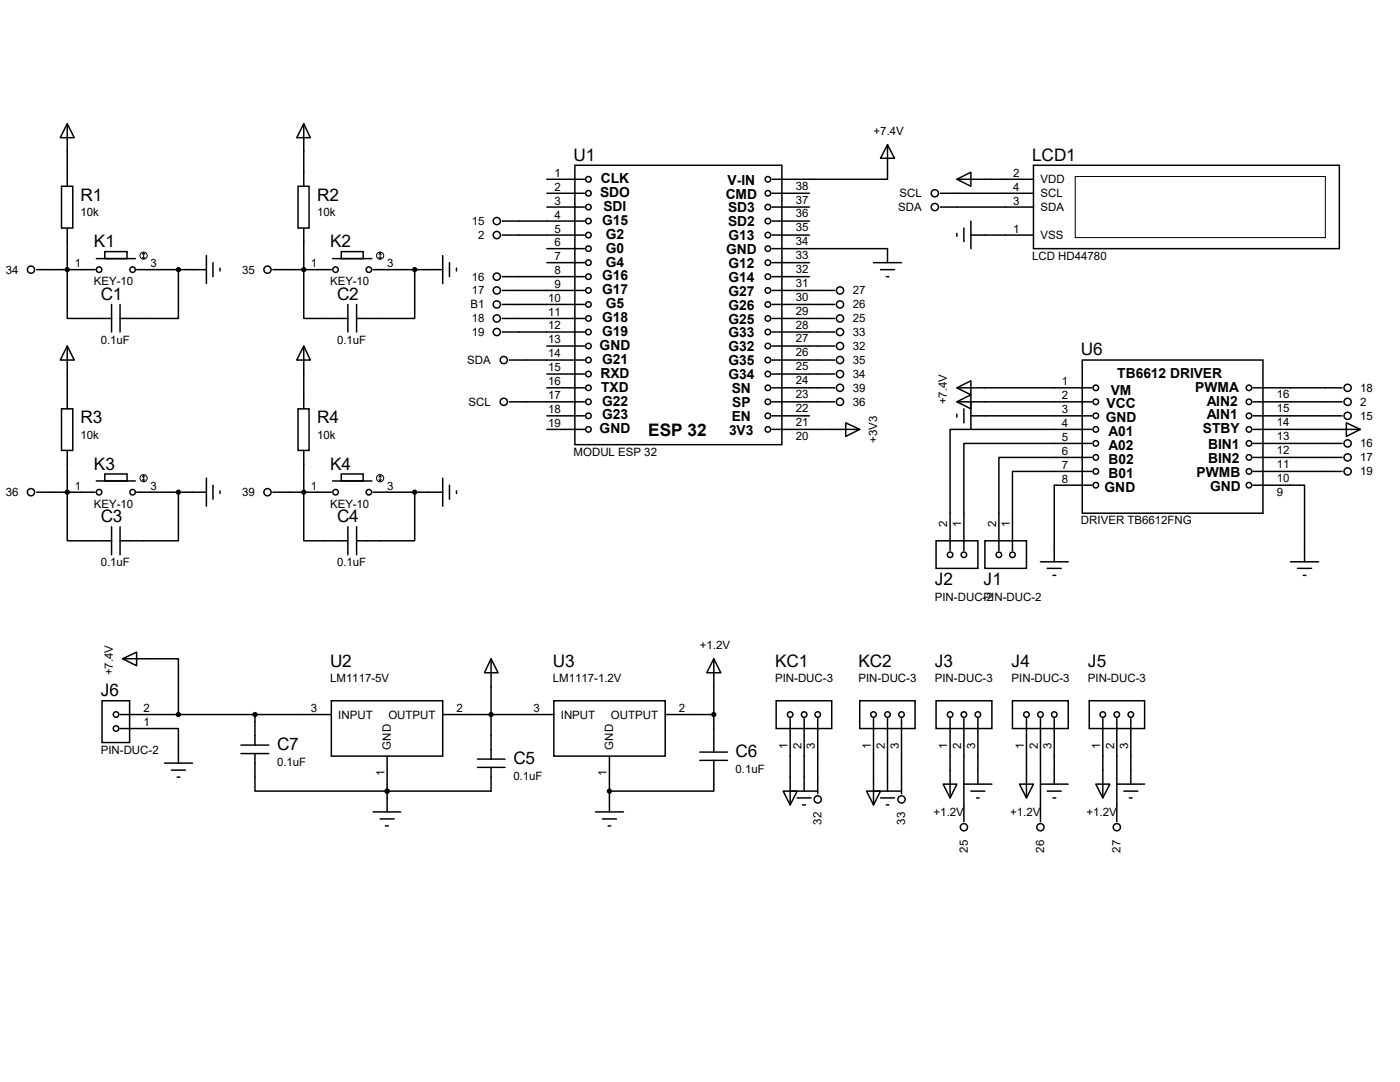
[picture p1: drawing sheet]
<svg xmlns="http://www.w3.org/2000/svg" width="279mm" height="216mm" viewBox="0 0 279 216" stroke-linecap="round" stroke-linejoin="round" font-family="sans-serif">
<g fill="none" stroke="#000" stroke-width=".3">
<path d="M12.3 37.2h2.2v8.3h-2.2zM13.4 24.7l1.4 2.8h-2.8zM13.4 24.7v12.5M59.5 37.2h2.2v8.3h-2.2zM60.6 24.7l1.3 2.8h-2.7zM60.6 24.7v12.5M109.1 35.8h7.5M109.1 38.6h7.5M114.7 33h41.3v55.7h-41.3zM154.1 38.6h7.4M177.1 28.9l1.4 2.7h-2.8zM177.1 28.9v6.9h-23"/>
<path d="M187.7 38.6h18.5M191 35.8l2.8-1.4v2.8zM191 35.8h15.2M206.2 33h61.1v16.6h-61.1zM7.3 53.8h11.7M13.4 45.5v18h8.9M19.2 51.6h7.8M20.9 50.2h4.5v1.4h-4.5zM27.3 53.8h13.9M35.6 53.8v9.7h-11.6M41.2 51v5.6M42.5 52.4v2.8"/>
<path d="M43.9 53.5v.6M54.4 53.8h11.7M60.6 45.5v18h8.8M66.4 51.6h7.8M68.1 50.2h4.4v1.4h-4.4zM74.5 53.8h13.8M82.8 53.8v9.7h-11.6M88.3 51v5.6M89.7 52.4v2.8M91.1 53.5v.6M100.2 46.9h16.4M100.2 58h16.4"/>
<path d="M100.2 55.2h16.4M100.2 44.1h16.4M109.1 49.6h7.5M109.1 41.3h7.5M109.1 52.4h7.5M154.1 49.6h23v2.8M154.1 46.9h7.4M154.1 58h12.5M154.1 55.2h7.4M154.1 44.1h7.4M154.1 41.3h7.4M154.1 52.4h7.4"/>
<path d="M174.3 52.4h5.6M175.7 53.8h2.8M176.9 55.2h.5M187.7 41.3h18.5M191 46.6v.6M192.4 45.5v2.7M193.8 46.9h12.4M193.8 44.1v5.5M13.4 69l1.4 2.8h-2.8zM13.4 69v12.6M22.3 60.7v5.6M24 60.7v5.6"/>
<path d="M60.6 69l1.3 2.8h-2.7zM60.6 69v12.6M69.4 60.7v5.6M71.2 60.7v5.6M100.2 60.7h16.4M100.2 63.5h16.4M100.2 66.3h16.4M101.6 71.8h15M109.1 74.6h7.5M109.1 69h7.5M109.1 77.4h7.5M154.1 71.8h12.5"/>
<path d="M154.1 60.7h12.5M154.1 63.5h12.5M154.1 66.3h12.5M154.1 74.6h12.5M154.1 69h12.5M154.1 77.4h12.5M191 77.4l2.8-1.4v2.8zM191 77.4h26.9M216 71.8h36.1v30.6h-36.1zM250.1 77.4h17.7M7.3 98.2h11.7M12.3 81.6h2.2v8.3h-2.2z"/>
<path d="M13.4 89.9v18h8.9M19.2 96h7.8M20.9 94.6h4.5v1.4h-4.5zM27.3 98.2h13.9M35.6 98.2v9.7h-11.6M41.2 95.4v5.6M42.5 96.8v2.8M43.9 98v.5M54.4 98.2h11.7M59.5 81.6h2.2v8.3h-2.2zM60.6 89.9v18h8.8M66.4 96h7.8"/>
<path d="M68.1 94.6h4.4v1.4h-4.4zM74.5 98.2h13.8M82.8 98.2v9.7h-11.6M88.3 95.4v5.6M89.7 96.8v2.8M91.1 98v.5M101.6 80.2h15M109.1 85.7h7.5M109.1 83h7.5M154.1 80.2h12.5M154.1 85.7h17.5M154.1 83h7.4"/>
<path d="M168.8 84.4l2.8 1.3-2.8 1.4zM191 80.2l2.8-1.4v2.8zM191 80.2h26.9M191 82.6v.6M192.4 81.6v2.8M193.8 83h24.1M193.8 80.2v5.5M217.9 94.1h-15.8v15.8M217.9 91.3h-18.6v18.6M217.9 88.5h-25.5v21.4M217.9 85.7h-28.3v24.2M217.9 96.8h-7.5v15.3"/>
<path d="M250.1 96.8h10.2v15.3M250.1 80.2h17.7M250.1 85.7h21.4M250.1 83h17.7M250.1 88.5h17.7M250.1 91.3h17.7M250.1 94.1h17.7M268.7 84.4l2.8 1.3-2.8 1.4zM22.3 105.1v5.6M24 105.1v5.6M69.4 105.1v5.6M71.2 105.1v5.6"/>
<path d="M186.8 107.9h8.4v5.5h-8.4zM196.6 107.9h8.3v5.5h-8.3zM207.6 112.1h5.6M209 113.4h2.8M210.1 114.8h.6M257.6 112.1h5.5M259 113.4h2.7M260.1 114.8h.5M20.4 139.8h5.5v8.4h-5.5zM24.5 131.4l2.8-1.3v2.7zM24.5 131.4h11.1v11.2M66.1 139.8h22.2v11.1h-22.2z"/>
<path d="M98 131.4l1.4 2.8h-2.7zM98 131.4v20.1M110.5 139.8h22.3v11.1h-22.3zM142.5 131.4l1.3 2.8h-2.7zM142.5 131.4v18.7M154.9 139.8h11.1v5.6h-11.1zM171.6 139.8h11v5.6h-11zM186.8 139.8h11.2v5.6h-11.2zM202.1 139.8h11.1v5.6h-11.1zM217.4 139.8h11v5.6h-11zM24 145.4h11.6v6.9M24 142.6h42.1"/>
<path d="M32.9 152.3h5.5M34.2 153.7h2.8M35.3 155.1h.6M48.1 150.4h5.5M48.1 148.7h5.5M50.9 150.4v7.5h26.4M50.9 142.6v6.1M77.3 157.9h.1M77.3 150.9v11.1M88.3 142.6h22.2M95.3 153.1h5.5M95.3 151.5h5.5"/>
<path d="M98 153.1v4.8h-20.7M121.6 150.9v11.1M132.8 142.6h9.7M139.7 151.7h5.5M139.7 150.1h5.5M142.5 151.7v6.2h-20.9M156.3 157.9h2.8l-1.4 2.7zM157.7 157.9h5.5M157.7 143.4v17.2M159.1 159.2h2.8M160.5 143.4v14.5M163.2 143.4v15"/>
<path d="M172.9 157.9h2.8l-1.4 2.7zM174.3 157.9h5.6M174.3 143.4v17.2M175.7 159.2h2.8M177.1 143.4v14.5M179.9 143.4v15M188.2 156.5h2.8l-1.4 2.7zM189.6 143.4v15.8M192.4 143.4v20.6M192.4 156.5h5.6M193.8 157.9h2.8M194.9 159.2h.5"/>
<path d="M195.2 143.4v13.1M203.5 156.5h2.7l-1.3 2.7zM204.9 143.4v15.8M207.6 143.4v20.6M207.6 156.5h5.6M209 157.9h2.8M210.1 159.2h.6M210.4 143.4v13.1M218.7 156.5h2.8l-1.4 2.7zM220.1 143.4v15.8M222.9 143.4v20.6M222.9 156.5h5.5"/>
<path d="M224.3 157.9h2.8M225.4 159.2h.5M225.7 143.4v13.1M74.5 162h5.5M75.9 163.4h2.8M76.9 164.8h.6M118.8 162h5.6M120.2 163.4h2.8M121.4 164.8h.5M160.1 160.6h.6M176.9 160.6h.5"/>
<circle cx="117.4" cy="38.6" r=".55"/>
<circle cx="117.4" cy="35.8" r=".55"/>
<circle cx="153.2" cy="35.8" r=".55"/>
<circle cx="153.2" cy="38.6" r=".55"/>
<circle cx="186.6" cy="38.6" r=".72"/>
<circle cx="6.2" cy="53.8" r=".72"/>
<circle cx="19.8" cy="53.8" r=".55"/>
<circle cx="26.5" cy="53.8" r=".55"/>
<circle cx="53.4" cy="53.8" r=".72"/>
<circle cx="67" cy="53.8" r=".55"/>
<circle cx="73.6" cy="53.8" r=".55"/>
<circle cx="99.1" cy="58" r=".72"/>
<circle cx="99.1" cy="55.2" r=".72"/>
<circle cx="99.1" cy="44.1" r=".72"/>
<circle cx="99.1" cy="46.9" r=".72"/>
<circle cx="117.4" cy="55.2" r=".55"/>
<circle cx="117.4" cy="52.4" r=".55"/>
<circle cx="117.4" cy="44.1" r=".55"/>
<circle cx="117.4" cy="41.3" r=".55"/>
<circle cx="117.4" cy="46.9" r=".55"/>
<circle cx="117.4" cy="58" r=".55"/>
<circle cx="117.4" cy="49.6" r=".55"/>
<circle cx="153.2" cy="41.3" r=".55"/>
<circle cx="153.2" cy="44.1" r=".55"/>
<circle cx="153.2" cy="52.4" r=".55"/>
<circle cx="153.2" cy="55.2" r=".55"/>
<circle cx="153.2" cy="58" r=".55"/>
<circle cx="153.2" cy="49.6" r=".55"/>
<circle cx="153.2" cy="46.9" r=".55"/>
<circle cx="167.6" cy="58" r=".72"/>
<circle cx="186.6" cy="41.3" r=".72"/>
<circle cx="99.1" cy="66.3" r=".72"/>
<circle cx="99.1" cy="60.7" r=".72"/>
<circle cx="99.1" cy="63.5" r=".72"/>
<circle cx="100.5" cy="71.8" r=".72"/>
<circle cx="117.4" cy="69" r=".55"/>
<circle cx="117.4" cy="77.4" r=".55"/>
<circle cx="117.4" cy="66.3" r=".55"/>
<circle cx="117.4" cy="71.8" r=".55"/>
<circle cx="117.4" cy="74.6" r=".55"/>
<circle cx="117.4" cy="60.7" r=".55"/>
<circle cx="117.4" cy="63.5" r=".55"/>
<circle cx="153.2" cy="71.8" r=".55"/>
<circle cx="153.2" cy="63.5" r=".55"/>
<circle cx="153.2" cy="69" r=".55"/>
<circle cx="153.2" cy="74.6" r=".55"/>
<circle cx="153.2" cy="66.3" r=".55"/>
<circle cx="153.2" cy="77.4" r=".55"/>
<circle cx="153.2" cy="60.7" r=".55"/>
<circle cx="167.6" cy="74.6" r=".72"/>
<circle cx="167.6" cy="71.8" r=".72"/>
<circle cx="167.6" cy="69" r=".72"/>
<circle cx="167.6" cy="60.7" r=".72"/>
<circle cx="167.6" cy="66.3" r=".72"/>
<circle cx="167.6" cy="77.4" r=".72"/>
<circle cx="167.6" cy="63.5" r=".72"/>
<circle cx="218.7" cy="77.4" r=".55"/>
<circle cx="249.3" cy="77.4" r=".55"/>
<circle cx="268.9" cy="77.4" r=".72"/>
<circle cx="6.2" cy="98.2" r=".72"/>
<circle cx="19.8" cy="98.2" r=".55"/>
<circle cx="26.5" cy="98.2" r=".55"/>
<circle cx="53.4" cy="98.2" r=".72"/>
<circle cx="67" cy="98.2" r=".55"/>
<circle cx="73.6" cy="98.2" r=".55"/>
<circle cx="100.5" cy="80.2" r=".72"/>
<circle cx="117.4" cy="80.2" r=".55"/>
<circle cx="117.4" cy="83" r=".55"/>
<circle cx="117.4" cy="85.7" r=".55"/>
<circle cx="153.2" cy="83" r=".55"/>
<circle cx="153.2" cy="85.7" r=".55"/>
<circle cx="153.2" cy="80.2" r=".55"/>
<circle cx="167.6" cy="80.2" r=".72"/>
<circle cx="218.7" cy="83" r=".55"/>
<circle cx="218.7" cy="88.5" r=".55"/>
<circle cx="218.7" cy="85.7" r=".55"/>
<circle cx="218.7" cy="96.8" r=".55"/>
<circle cx="218.7" cy="94.1" r=".55"/>
<circle cx="218.7" cy="91.3" r=".55"/>
<circle cx="218.7" cy="80.2" r=".55"/>
<circle cx="249.3" cy="94.1" r=".55"/>
<circle cx="249.3" cy="83" r=".55"/>
<circle cx="249.3" cy="96.8" r=".55"/>
<circle cx="249.3" cy="85.7" r=".55"/>
<circle cx="249.3" cy="91.3" r=".55"/>
<circle cx="249.3" cy="88.5" r=".55"/>
<circle cx="249.3" cy="80.2" r=".55"/>
<circle cx="268.9" cy="94.1" r=".72"/>
<circle cx="268.9" cy="83" r=".72"/>
<circle cx="268.9" cy="80.2" r=".72"/>
<circle cx="268.9" cy="88.5" r=".72"/>
<circle cx="268.9" cy="91.3" r=".72"/>
<circle cx="189.6" cy="110.7" r=".55"/>
<circle cx="192.4" cy="110.7" r=".55"/>
<circle cx="199.3" cy="110.7" r=".55"/>
<circle cx="202.1" cy="110.7" r=".55"/>
<circle cx="23.2" cy="142.6" r=".55"/>
<circle cx="23.2" cy="145.4" r=".55"/>
<circle cx="157.7" cy="142.6" r=".55"/>
<circle cx="160.5" cy="142.6" r=".55"/>
<circle cx="163.2" cy="159.5" r=".72"/>
<circle cx="163.2" cy="142.6" r=".55"/>
<circle cx="174.3" cy="142.6" r=".55"/>
<circle cx="177.1" cy="142.6" r=".55"/>
<circle cx="179.9" cy="159.5" r=".72"/>
<circle cx="179.9" cy="142.6" r=".55"/>
<circle cx="189.6" cy="142.6" r=".55"/>
<circle cx="192.4" cy="142.6" r=".55"/>
<circle cx="195.2" cy="142.6" r=".55"/>
<circle cx="204.9" cy="142.6" r=".55"/>
<circle cx="207.6" cy="142.6" r=".55"/>
<circle cx="210.4" cy="142.6" r=".55"/>
<circle cx="220.1" cy="142.6" r=".55"/>
<circle cx="222.9" cy="142.6" r=".55"/>
<circle cx="225.7" cy="142.6" r=".55"/>
<circle cx="192.4" cy="165.1" r=".72"/>
<circle cx="207.6" cy="165.1" r=".72"/>
<circle cx="222.9" cy="165.1" r=".72"/>
</g>
<g fill="none" stroke="#000" stroke-width=".2">
<path d="M214.6 35.2h49.9v12.2h-49.9zM28.4 51.4l.3 .2M28.7 50.5v1.1M28.7 50.5l-.3 .3M28.7 50.5l.2 .3M28.9 51.4l-.2 .2M75.6 51.4l.3 .2M75.9 50.5v1.1M75.9 50.5l-.3 .3M75.9 50.5l.2 .3M76.1 51.4l-.2 .2M28.4 95.7l.3 .3"/>
<path d="M28.7 94.9v1.1M28.7 94.9l-.3 .3M28.7 94.9l.2 .3M28.9 95.7l-.2 .3M75.6 95.7l.3 .3M75.9 94.9v1.1M75.9 94.9l-.3 .3M75.9 94.9l.2 .3M76.1 95.7l-.2 .3"/>
<circle cx="28.7" cy="51" r=".72"/>
<circle cx="75.9" cy="51" r=".72"/>
<circle cx="28.7" cy="95.4" r=".72"/>
<circle cx="75.9" cy="95.4" r=".72"/>
</g>
<g fill="#000" stroke="#000" stroke-width=".3">
<circle cx="13.4" cy="53.8" r=".38"/>
<circle cx="35.6" cy="53.8" r=".38"/>
<circle cx="60.6" cy="53.8" r=".38"/>
<circle cx="82.8" cy="53.8" r=".38"/>
<circle cx="13.4" cy="98.2" r=".38"/>
<circle cx="35.6" cy="98.2" r=".38"/>
<circle cx="60.6" cy="98.2" r=".38"/>
<circle cx="82.8" cy="98.2" r=".38"/>
<circle cx="35.6" cy="142.6" r=".38"/>
<circle cx="50.9" cy="142.6" r=".38"/>
<circle cx="77.3" cy="157.9" r=".38"/>
<circle cx="98" cy="142.6" r=".38"/>
<circle cx="121.6" cy="157.9" r=".38"/>
<circle cx="142.5" cy="142.6" r=".38"/>
</g>
<g font-size="3.4">
<text x="114.5" y="32.1">U1</text>
<text x="206" y="32.1">LCD1</text>
<text x="16.1" y="40">R1</text>
<text x="63.3" y="40">R2</text>
<text x="18.8" y="49.3">K1</text>
<text x="65.9" y="49.3">K2</text>
<text x="20.1" y="59.8">C1</text>
<text x="67.3" y="59.8">C2</text>
<text x="215.7" y="70.9">U6</text>
<text x="16.1" y="84.5">R3</text>
<text x="63.3" y="84.5">R4</text>
<text x="129.4" y="87">ESP 32</text>
<text x="18.8" y="93.7">K3</text>
<text x="65.9" y="93.7">K4</text>
<text x="20.1" y="104.2">C3</text>
<text x="67.3" y="104.2">C4</text>
<text x="186.6" y="116.8">J2</text>
<text x="196.3" y="116.8">J1</text>
<text x="65.9" y="133">U2</text>
<text x="110.3" y="133">U3</text>
<text x="154.7" y="133">KC1</text>
<text x="171.3" y="133">KC2</text>
<text x="186.6" y="133">J3</text>
<text x="201.9" y="133">J4</text>
<text x="217.1" y="133">J5</text>
<text x="20.1" y="138.9">J6</text>
<text x="55.3" y="149.6">C7</text>
<text x="102.4" y="152.4">C5</text>
<text x="146.8" y="151">C6</text>
</g>
<g font-size="2.8">
<text x="119.8" y="39.3">SDO</text>
<text x="119.9" y="36.5">CLK</text>
<text x="144.8" y="39.6">CMD</text>
<text x="145.2" y="36.8">V-IN</text>
<text x="120.1" y="44.9">G15</text>
<text x="120.4" y="42.1">SDI</text>
<text x="120.9" y="47.6">G2</text>
<text x="145.3" y="42.4">SD3</text>
<text x="145.3" y="45.2">SD2</text>
<text x="145.4" y="48">G13</text>
<text x="120.9" y="50.4">G0</text>
<text x="120.9" y="53.2">G4</text>
<text x="144.9" y="50.7">GND</text>
<text x="145.4" y="53.5">G12</text>
<text x="120.1" y="56">G16</text>
<text x="120.1" y="58.8">G17</text>
<text x="145.4" y="56.3">G14</text>
<text x="145.4" y="59">G27</text>
<text x="120.1" y="64.3">G18</text>
<text x="120.9" y="61.6">G5</text>
<text x="145.4" y="61.8">G26</text>
<text x="145.4" y="64.6">G25</text>
<text x="119.7" y="69.8">GND</text>
<text x="120.1" y="67.1">G19</text>
<text x="145.4" y="67.3">G33</text>
<text x="145.4" y="70.1">G32</text>
<text x="119.8" y="75.4">RXD</text>
<text x="120.1" y="72.6">G21</text>
<text x="145.4" y="72.9">G35</text>
<text x="145.4" y="75.7">G34</text>
<text x="223" y="75.4">TB6612 DRIVER</text>
<text x="120" y="78.2">TXD</text>
<text x="120.1" y="81">G22</text>
<text x="120.1" y="83.7">G23</text>
<text x="146" y="78.4">SN</text>
<text x="146.1" y="81.2">SP</text>
<text x="220.9" y="81.5">VCC</text>
<text x="221.7" y="78.7">VM</text>
<text x="238.5" y="78.2">PWMA</text>
<text x="240.8" y="81">AIN2</text>
<text x="240.8" y="83.7">AIN1</text>
<text x="119.7" y="86.5">GND</text>
<text x="145.5" y="86.7">3V3</text>
<text x="146" y="84">EN</text>
<text x="220.7" y="84.3">GND</text>
<text x="221.2" y="87.1">A01</text>
<text x="221.2" y="89.8">A02</text>
<text x="240.1" y="86.5">STBY</text>
<text x="241.1" y="89.5">BIN1</text>
<text x="221.2" y="92.6">B02</text>
<text x="221.2" y="95.4">B01</text>
<text x="238.8" y="95.1">PWMB</text>
<text x="241.1" y="92.3">BIN2</text>
<text x="220.4" y="98.2">GND</text>
<text x="241.5" y="97.9">GND</text>
</g>
<g font-size="2.3">
<text x="174.3" y="26.9">+7.4V</text>
<text x="110.7" y="35.3">1</text>
<text x="202.2" y="35.3">2</text>
<text x="110.7" y="38.1">2</text>
<text x="110.7" y="40.8">3</text>
<text x="158.8" y="40.6">37</text>
<text x="158.8" y="37.8">38</text>
<text x="179.5" y="39.4">SCL</text>
<text x="202.2" y="38.1">4</text>
<text x="202.2" y="40.8">3</text>
<text x="207.6" y="39.4">SCL</text>
<text x="207.6" y="36.6">VDD</text>
<text x="16.1" y="43.2">10k</text>
<text x="63.3" y="43.2">10k</text>
<text x="94.1" y="44.9">15</text>
<text x="95.4" y="47.7">2</text>
<text x="110.7" y="43.6">4</text>
<text x="110.7" y="46.4">5</text>
<text x="158.8" y="46.2">35</text>
<text x="158.8" y="43.4">36</text>
<text x="179.3" y="42.1">SDA</text>
<text x="202.2" y="46.4">1</text>
<text x="207.6" y="47.7">VSS</text>
<text x="207.6" y="42.1">SDA</text>
<text x="14.9" y="53.3">1</text>
<text x="30.1" y="53.3">3</text>
<text x="62.1" y="53.3">1</text>
<text x="77.3" y="53.3">3</text>
<text x="110.7" y="49.1">6</text>
<text x="110.7" y="51.9">7</text>
<text x="158.8" y="51.7">33</text>
<text x="158.8" y="49">34</text>
<text x="206" y="51.9">LCD HD44780</text>
<text x="1.2" y="54.6">34</text>
<text x="18.8" y="56.9">KEY-10</text>
<text x="48.3" y="54.6">35</text>
<text x="65.9" y="56.9">KEY-10</text>
<text x="94.1" y="58.8">17</text>
<text x="94.1" y="56">16</text>
<text x="110.7" y="54.7">8</text>
<text x="110.7" y="57.4">9</text>
<text x="158.8" y="57.3">31</text>
<text x="158.8" y="54.5">32</text>
<text x="170.2" y="58.8">27</text>
<text x="93.9" y="61.6">B1</text>
<text x="94.1" y="64.3">18</text>
<text x="109.4" y="60.2">10</text>
<text x="109.4" y="63">11</text>
<text x="109.4" y="65.7">12</text>
<text x="158.8" y="65.6">28</text>
<text x="158.8" y="62.8">29</text>
<text x="158.8" y="60">30</text>
<text x="170.2" y="64.3">25</text>
<text x="170.2" y="61.6">26</text>
<text x="20.1" y="68.6">0.1uF</text>
<text x="67.3" y="68.6">0.1uF</text>
<text x="94.1" y="67.1">19</text>
<text x="109.4" y="68.5">13</text>
<text x="109.4" y="71.3">14</text>
<text x="158.8" y="71.1">26</text>
<text x="158.8" y="68.3">27</text>
<text x="170.2" y="67.1">33</text>
<text x="170.2" y="69.8">32</text>
<text x="93.3" y="72.6">SDA</text>
<text x="109.4" y="74.1">15</text>
<text x="109.4" y="76.9">16</text>
<text x="158.8" y="76.7">24</text>
<text x="158.8" y="73.9">25</text>
<text x="170.2" y="75.4">34</text>
<text x="170.2" y="72.6">35</text>
<text x="211.9" y="76.9">1</text>
<text x="93.5" y="81">SCL</text>
<text x="109.4" y="79.7">17</text>
<text x="109.4" y="82.5">18</text>
<text x="158.8" y="82.3">22</text>
<text x="158.8" y="79.5">23</text>
<text x="170.2" y="78.2">39</text>
<text x="170.2" y="81">36</text>
<text x="189" y="80.7" transform="rotate(-90 189 80.7)">+7.4V</text>
<text x="211.9" y="79.7">2</text>
<text x="211.9" y="82.5">3</text>
<text x="254.8" y="82.3">15</text>
<text x="254.8" y="79.5">16</text>
<text x="271.5" y="78.2">18</text>
<text x="271.5" y="81">2</text>
<text x="271.5" y="83.8">15</text>
<text x="16.1" y="87.6">10k</text>
<text x="63.3" y="87.6">10k</text>
<text x="109.4" y="85.2">19</text>
<text x="158.8" y="87.8">20</text>
<text x="158.8" y="85">21</text>
<text x="175.1" y="88.4" transform="rotate(-90 175.1 88.4)">+3V3</text>
<text x="211.9" y="85.2">4</text>
<text x="211.9" y="88">5</text>
<text x="254.8" y="87.8">13</text>
<text x="254.8" y="85">14</text>
<text x="271.5" y="89.3">16</text>
<text x="114.5" y="91.1">MODUL ESP 32</text>
<text x="211.9" y="90.8">6</text>
<text x="211.9" y="93.6">7</text>
<text x="254.8" y="93.3">11</text>
<text x="254.8" y="90.6">12</text>
<text x="271.5" y="92.1">17</text>
<text x="271.5" y="94.9">19</text>
<text x="1.2" y="99">36</text>
<text x="14.9" y="97.7">1</text>
<text x="18.8" y="101.3">KEY-10</text>
<text x="30.1" y="97.7">3</text>
<text x="48.3" y="99">39</text>
<text x="62.1" y="97.7">1</text>
<text x="65.9" y="101.3">KEY-10</text>
<text x="77.3" y="97.7">3</text>
<text x="211.9" y="96.3">8</text>
<text x="254.8" y="98.9">9</text>
<text x="254.8" y="96.1">10</text>
<text x="189.1" y="105.1" transform="rotate(-90 189.1 105.1)">2</text>
<text x="191.8" y="105.1" transform="rotate(-90 191.8 105.1)">1</text>
<text x="198.8" y="105.1" transform="rotate(-90 198.8 105.1)">2</text>
<text x="201.5" y="105.1" transform="rotate(-90 201.5 105.1)">1</text>
<text x="215.7" y="104.6">DRIVER TB6612FNG</text>
<text x="20.1" y="112.9">0.1uF</text>
<text x="67.3" y="112.9">0.1uF</text>
<text x="186.6" y="119.9">PIN-DUC-2</text>
<text x="196.3" y="119.9">PIN-DUC-2</text>
<text x="139.7" y="129.5">+1.2V</text>
<text x="22.5" y="134.8" transform="rotate(-90 22.5 134.8)">+7.4V</text>
<text x="65.9" y="136.1">LM1117-5V</text>
<text x="110.3" y="136.1">LM1117-1.2V</text>
<text x="154.7" y="136.1">PIN-DUC-3</text>
<text x="171.3" y="136.1">PIN-DUC-3</text>
<text x="186.6" y="136.1">PIN-DUC-3</text>
<text x="201.9" y="136.1">PIN-DUC-3</text>
<text x="217.1" y="136.1">PIN-DUC-3</text>
<text x="28.7" y="142.1">2</text>
<text x="62.1" y="142.1">3</text>
<text x="67.5" y="143.4">INPUT</text>
<text x="77.5" y="143.4">OUTPUT</text>
<text x="91.1" y="142.1">2</text>
<text x="106.5" y="142.1">3</text>
<text x="111.9" y="143.4">INPUT</text>
<text x="121.9" y="143.4">OUTPUT</text>
<text x="135.5" y="142.1">2</text>
<text x="28.7" y="144.9">1</text>
<text x="78" y="149.6" transform="rotate(-90 78 149.6)">GND</text>
<text x="122.4" y="149.6" transform="rotate(-90 122.4 149.6)">GND</text>
<text x="157.1" y="149.4" transform="rotate(-90 157.1 149.4)">1</text>
<text x="159.9" y="149.4" transform="rotate(-90 159.9 149.4)">2</text>
<text x="162.6" y="149.4" transform="rotate(-90 162.6 149.4)">3</text>
<text x="173.8" y="149.4" transform="rotate(-90 173.8 149.4)">1</text>
<text x="176.6" y="149.4" transform="rotate(-90 176.6 149.4)">2</text>
<text x="179.4" y="149.4" transform="rotate(-90 179.4 149.4)">3</text>
<text x="189.1" y="149.4" transform="rotate(-90 189.1 149.4)">1</text>
<text x="191.8" y="149.4" transform="rotate(-90 191.8 149.4)">2</text>
<text x="194.6" y="149.4" transform="rotate(-90 194.6 149.4)">3</text>
<text x="204.3" y="149.4" transform="rotate(-90 204.3 149.4)">1</text>
<text x="207.1" y="149.4" transform="rotate(-90 207.1 149.4)">2</text>
<text x="209.8" y="149.4" transform="rotate(-90 209.8 149.4)">3</text>
<text x="219.5" y="149.4" transform="rotate(-90 219.5 149.4)">1</text>
<text x="222.3" y="149.4" transform="rotate(-90 222.3 149.4)">2</text>
<text x="225.1" y="149.4" transform="rotate(-90 225.1 149.4)">3</text>
<text x="20.1" y="150.4">PIN-DUC-2</text>
<text x="55.3" y="152.8">0.1uF</text>
<text x="76.7" y="154.9" transform="rotate(-90 76.7 154.9)">1</text>
<text x="102.4" y="155.6">0.1uF</text>
<text x="121.1" y="154.9" transform="rotate(-90 121.1 154.9)">1</text>
<text x="146.8" y="154.2">0.1uF</text>
<text x="164" y="164.5" transform="rotate(-90 164 164.5)">32</text>
<text x="180.7" y="164.5" transform="rotate(-90 180.7 164.5)">33</text>
<text x="186.3" y="162.8">+1.2V</text>
<text x="201.6" y="162.8">+1.2V</text>
<text x="216.8" y="162.8">+1.2V</text>
<text x="193.1" y="170.1" transform="rotate(-90 193.1 170.1)">25</text>
<text x="208.4" y="170.1" transform="rotate(-90 208.4 170.1)">26</text>
<text x="223.6" y="170.1" transform="rotate(-90 223.6 170.1)">27</text>
</g>
</svg>
